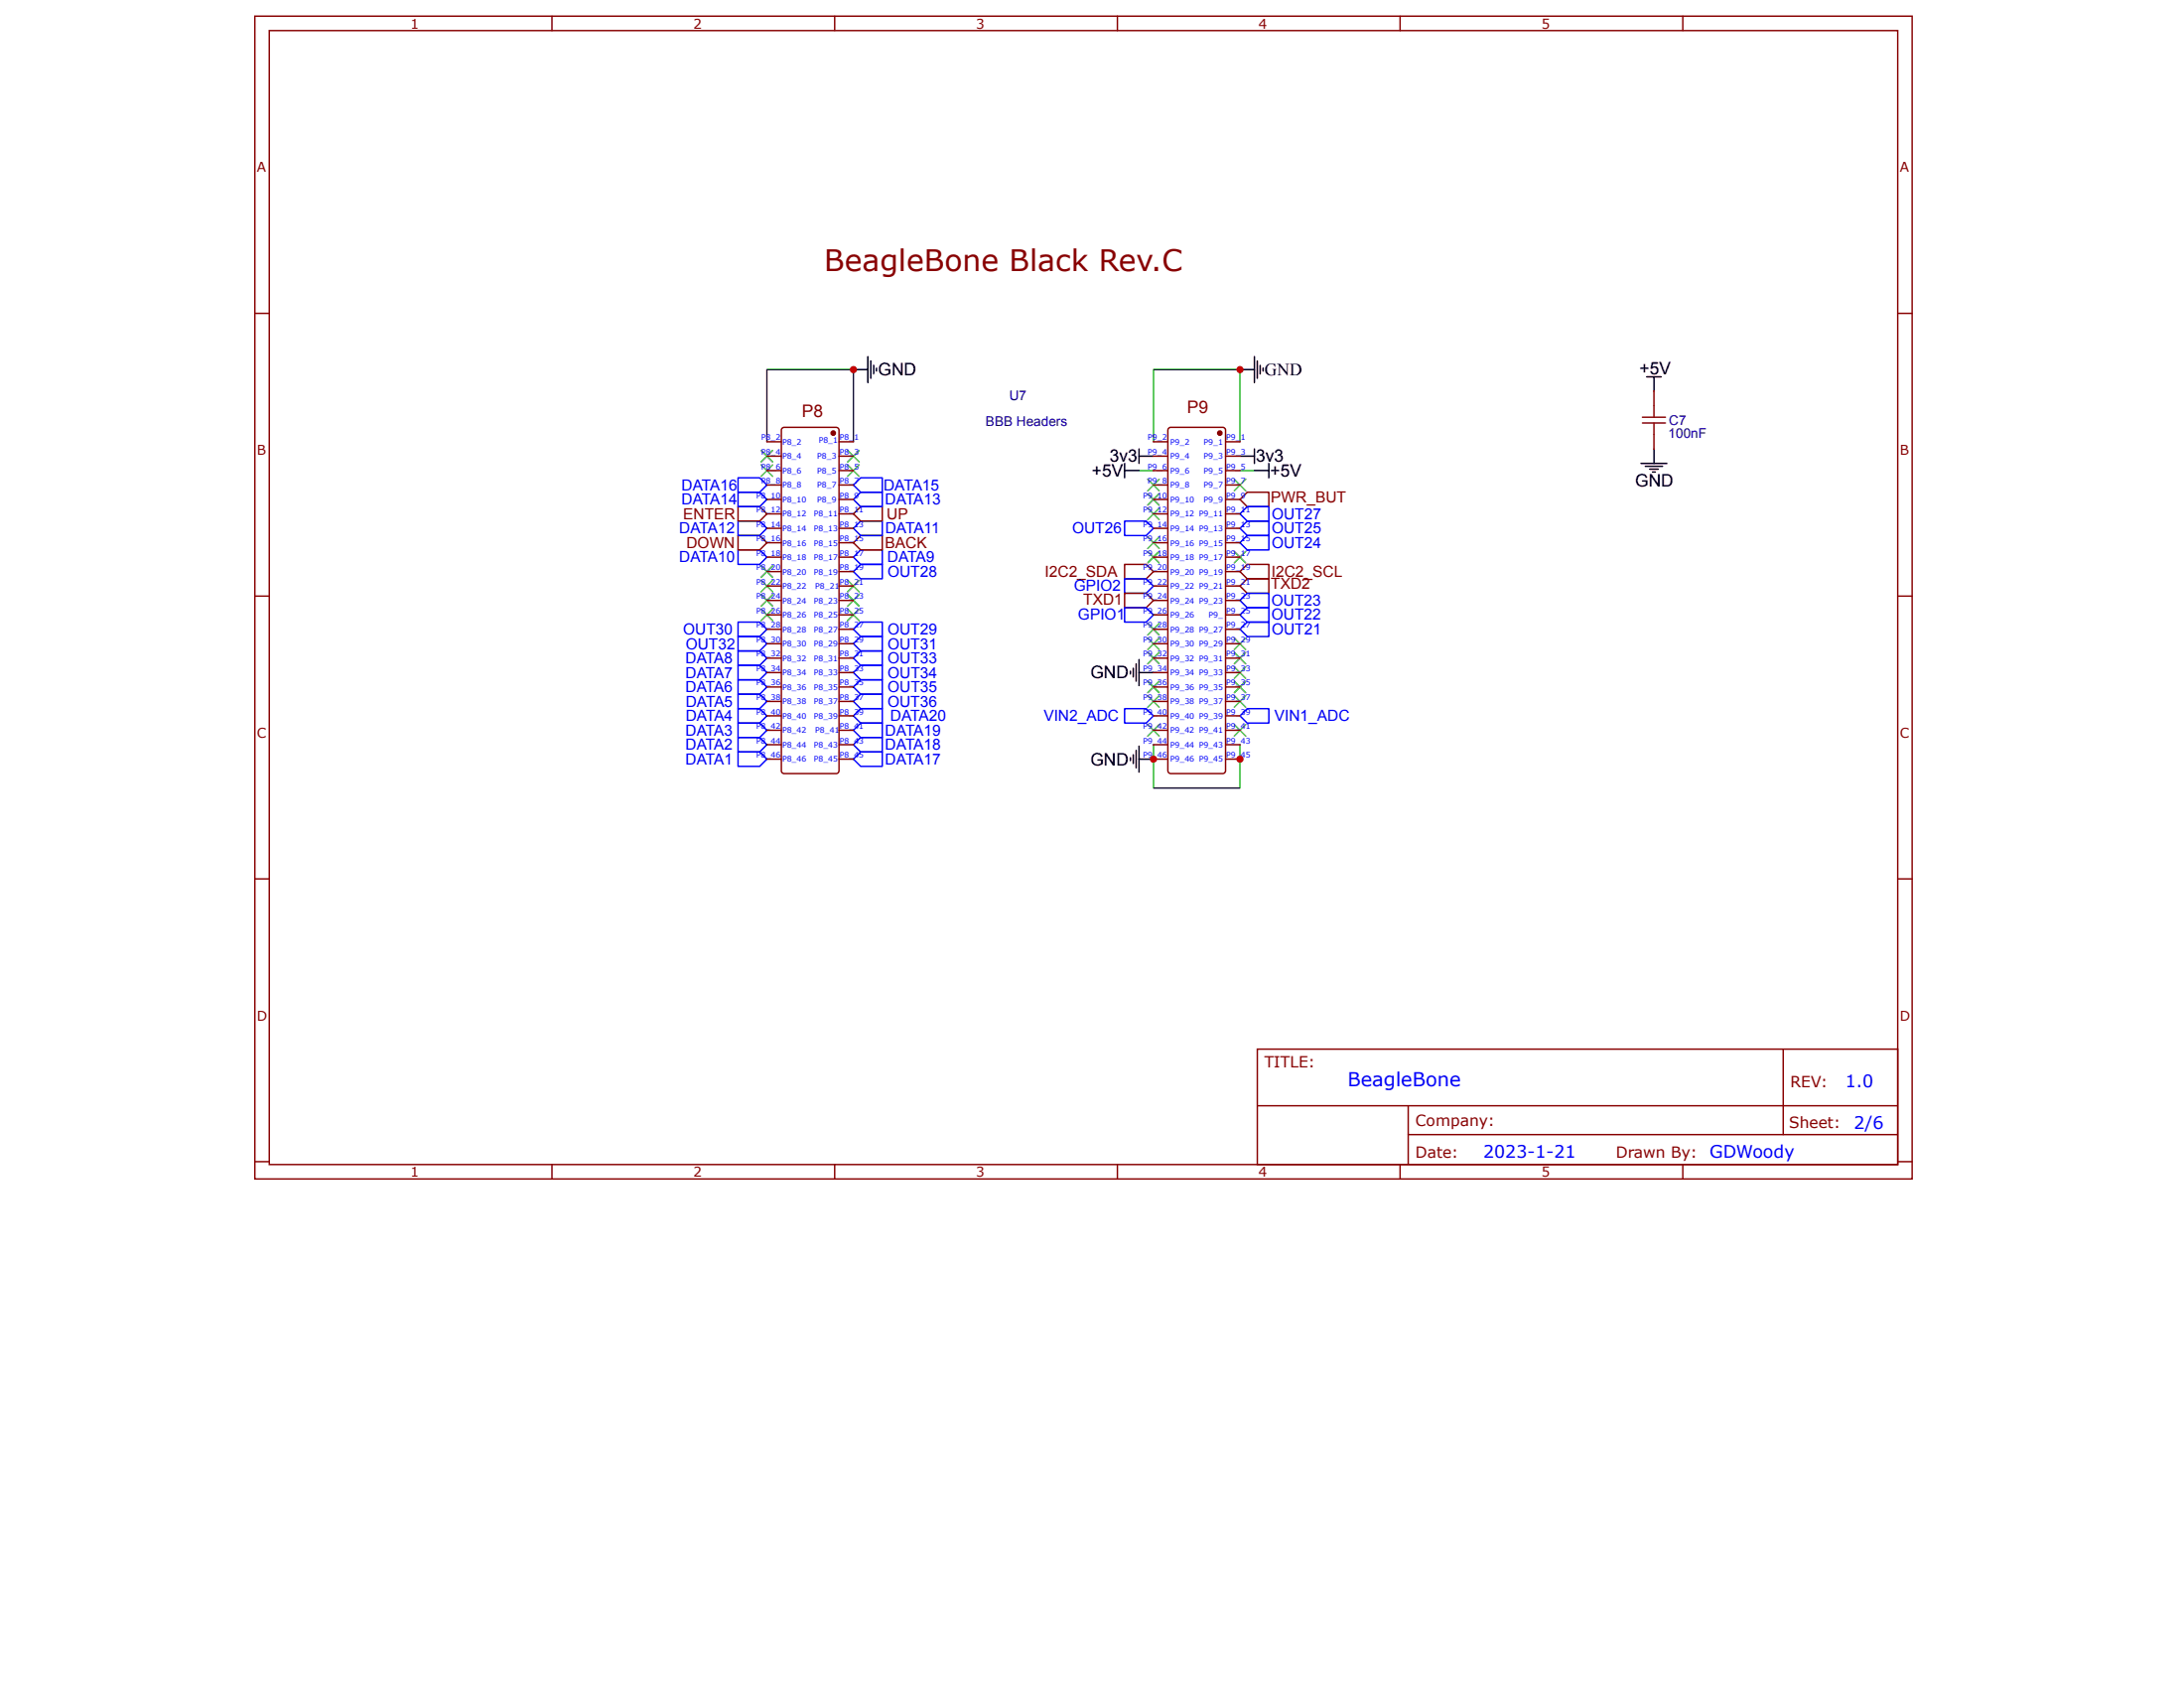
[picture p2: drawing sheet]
<svg xmlns="http://www.w3.org/2000/svg" width="279mm" height="216mm" viewBox="0 0 279 216" stroke-linecap="round" stroke-linejoin="round" font-family="sans-serif">
<g fill="none" stroke="#800" stroke-width=".18">
<path d="M32.6 2.1h212v148.7h-212zM34.4 3.9h208.4v145h-208.4zM70.6 2.1v1.8M106.8 2.1v1.8M142.9 2.1v1.8M179.1 2.1v1.8M215.3 2.1v1.8M32.6 40.1h1.8M100 54.8l.3-.1h6.7h.2l.1 .3v43.6l-.1 .3h-.2h-6.7l-.3-.1v-.2zM242.8 40.1h1.8M32.6 76.2h1.8M94.4 68.5h2.8l.9 .9-.9 .9h-2.8z"/>
<path d="M94.4 64.8h2.8l.9 .9-.9 1h-2.8zM109.2 69.4l.9-.9h2.8v1.8h-2.8zM110.1 64.8h2.8v1.9h-2.8l-.9-1zM143.9 72.2h2.7l1 .9-1 .9h-2.7zM143.9 75.9h2.7l1 .9-1 .9h-2.7zM158.6 73.1l1-.9h2.7v1.8h-2.7zM158.6 75l1-1h2.7v1.9h-2.7zM159.6 63h2.7v1.8h-2.7l-1-.9zM242.8 76.2h1.8M32.6 112.4h1.8M242.8 112.4h1.8M160.8 134.2h82v14.7h-82z"/>
<path d="M228.1 134.2v10.9M32.6 148.6h1.8M70.6 148.9v1.9M106.8 148.9v1.9M142.9 148.9v1.9M160.9 141.4h81.8M179.1 148.9v1.9M180.2 145.1h62.5M180.2 141.4v7.4M215.3 148.9v1.9M242.8 148.6h1.8"/>
</g>
<g fill="none" stroke="#000" stroke-width=".18">
<path d="M109.2 47.3h1.8M111 45.6v3.3M111.4 46.2v2.2M111.8 46.7v1.1M112.1 47.1v.4M143.9 59.3v1.8M145.7 58.3h1.9M145.7 57.4v1.9M158.6 47.3h1.9M158.6 58.3h1.9M160.5 45.6v3.3M160.5 57.4v1.9"/>
<path d="M160.8 46.2v2.2M161.2 46.7v1.1M161.6 47.1v.4M162.3 59.3v1.8M209.9 59.3h3.4M210.5 59.6h2.2M210.7 48.2h1.8M211.6 48.2v1.8M211.6 57.4v1.9M143.9 60.2h1.8M160.5 60.2h1.8M211 60h1.1"/>
<path d="M211.4 60.4h.4M144.6 85.8v.4M144.6 96.9v.4M145 85.5v1.1M145 96.5v1.2M145.3 84.9v2.2M145.3 96v2.2M145.7 84.4v3.3M145.7 95.4v3.4M145.7 86h1.9M145.7 97.1h1.9"/>
</g>
<path d="M98.1 56.5v-9.2h11.1v9.2M147.6 56.5v-9.2h11v9.2M145.7 60.2h1.9M158.6 60.2h1.9M147.6 95.3v5.5h11v-5.5" fill="none" stroke="#080" stroke-width=".18"/>
<g fill="#000">
<path d="M97.4 57.6l1.4 1.5zM97.4 59.1l1.4-1.5z"/>
<path d="M108.4 57.6l1.5 1.5zM108.4 59.1l1.5-1.5z"/>
<path d="M97.4 72.4l1.4 1.4zM97.4 73.8l1.4-1.4z"/>
<path d="M97.4 74.2l1.4 1.5zM97.4 75.7l1.4-1.5z"/>
<path d="M97.4 76.1l1.4 1.4zM97.4 77.5l1.4-1.4z"/>
<path d="M97.4 77.9l1.4 1.5zM97.4 79.4l1.4-1.5z"/>
<path d="M97.4 59.5l1.4 1.4zM98.8 59.5l-1.4 1.4z"/>
<path d="M108.4 77.9l1.5 1.5zM108.4 79.4l1.5-1.5z"/>
<path d="M108.4 76.1l1.5 1.4zM108.4 77.5l1.5-1.4z"/>
<path d="M108.4 74.2l1.5 1.5zM108.4 75.7l1.5-1.5z"/>
<path d="M108.4 59.5l1.5 1.4zM109.9 59.5l-1.5 1.4z"/>
<path d="M146.8 61.3l1.5 1.5zM146.8 62.8l1.5-1.5z"/>
<path d="M146.8 63.1l1.5 1.5zM146.8 64.6l1.5-1.5z"/>
<path d="M146.8 65l1.5 1.5zM146.8 66.5l1.5-1.5z"/>
<path d="M146.8 68.7l1.5 1.5zM146.8 70.2l1.5-1.5z"/>
<path d="M146.8 70.5l1.5 1.5zM146.8 72l1.5-1.5z"/>
<path d="M157.9 61.3l1.5 1.5zM159.4 61.3l-1.5 1.5z"/>
<path d="M157.9 70.5l1.5 1.5zM159.4 70.5l-1.5 1.5z"/>
<path d="M146.8 79.8l1.5 1.4zM146.8 81.2l1.5-1.4z"/>
<path d="M146.8 81.6l1.5 1.5zM146.8 83.1l1.5-1.5z"/>
<path d="M146.8 83.4l1.5 1.5zM146.8 84.9l1.5-1.5z"/>
<path d="M146.8 89l1.5 1.5zM146.8 90.5l1.5-1.5z"/>
<path d="M146.8 87.1l1.5 1.5zM146.8 88.6l1.5-1.5z"/>
<path d="M146.8 92.7l1.5 1.4zM146.8 94.1l1.5-1.4z"/>
<path d="M157.9 81.6l1.5 1.5zM157.9 83.1l1.5-1.5z"/>
<path d="M157.9 83.4l1.5 1.5zM159.4 83.4l-1.5 1.5z"/>
<path d="M157.9 85.3l1.5 1.5zM159.4 85.3l-1.5 1.5z"/>
<path d="M157.9 87.1l1.5 1.5zM159.4 87.1l-1.5 1.5z"/>
<path d="M157.9 89l1.5 1.5zM157.9 90.5l1.5-1.5z"/>
<path d="M157.9 92.7l1.5 1.4zM157.9 94.1l1.5-1.4z"/>
</g>
<g fill="none" stroke="#3c3" stroke-width=".18">
<path d="M97.4 57.6l1.4 1.5M97.4 59.5l1.4 1.4M98.8 57.6l-1.4 1.5M98.8 59.5l-1.4 1.4M108.4 59.5l1.5 1.4M108.4 57.6l1.5 1.5M109.9 59.5l-1.5 1.4M109.9 57.6l-1.5 1.5M97.4 72.4l1.4 1.4M97.4 74.2l1.4 1.5M97.4 76.1l1.4 1.4M97.4 77.9l1.4 1.5"/>
<path d="M98.8 72.4l-1.4 1.4M98.8 74.2l-1.4 1.5M98.8 76.1l-1.4 1.4M98.8 77.9l-1.4 1.5M108.4 77.9l1.5 1.5M108.4 76.1l1.5 1.4M108.4 74.2l1.5 1.5M109.9 77.9l-1.5 1.5M109.9 76.1l-1.5 1.4M109.9 74.2l-1.5 1.5M146.8 61.3l1.5 1.5M146.8 63.1l1.5 1.5"/>
<path d="M146.8 65l1.5 1.5M146.8 68.7l1.5 1.5M146.8 70.5l1.5 1.5M146.8 79.8l1.5 1.4M148.3 61.3l-1.5 1.5M148.3 63.1l-1.5 1.5M148.3 65l-1.5 1.5M148.3 68.7l-1.5 1.5M148.3 70.5l-1.5 1.5M148.3 79.8l-1.5 1.4M157.9 61.3l1.5 1.5M157.9 70.5l1.5 1.5"/>
<path d="M159.4 61.3l-1.5 1.5M159.4 70.5l-1.5 1.5M146.8 81.6l1.5 1.5M146.8 83.4l1.5 1.5M146.8 89l1.5 1.5M146.8 87.1l1.5 1.5M146.8 92.7l1.5 1.4M148.3 81.6l-1.5 1.5M148.3 92.7l-1.5 1.4M148.3 83.4l-1.5 1.5M148.3 89l-1.5 1.5M148.3 87.1l-1.5 1.5"/>
<path d="M157.9 81.6l1.5 1.5M157.9 92.7l1.5 1.4M157.9 83.4l1.5 1.5M157.9 85.3l1.5 1.5M157.9 87.1l1.5 1.5M157.9 89l1.5 1.5M159.4 81.6l-1.5 1.5M159.4 83.4l-1.5 1.5M159.4 85.3l-1.5 1.5M159.4 87.1l-1.5 1.5M159.4 89l-1.5 1.5M159.4 92.7l-1.5 1.4"/>
</g>
<g fill="none" stroke="#00f" stroke-width=".18">
<path d="M94.4 79.6h2.8l.9 .9-.9 .9h-2.8zM94.4 70.3h2.8l.9 1-.9 .9h-2.8zM94.4 66.7h2.8l.9 .9-.9 .9h-2.8zM94.4 63h2.8l.9 .9-.9 .9h-2.8zM94.4 61.1h2.8l.9 .9-.9 1h-2.8zM109.2 73.1l.9-.9h2.8v1.8h-2.8zM109.2 71.3l.9-1h2.8v1.9h-2.8zM109.2 67.6l.9-.9h2.8v1.8h-2.8zM109.2 62l.9-.9h2.8v1.9h-2.8zM110.1 63h2.8v1.8h-2.8l-.9-.9zM143.9 66.7h2.7l1 .9-1 .9h-2.7zM143.9 74h2.7l1 1-1 .9h-2.7z"/>
<path d="M143.9 77.7h2.7l1 .9-1 1h-2.7zM158.6 67.6l1-.9h2.7v1.8h-2.7zM158.6 69.4l1-.9h2.7v1.8h-2.7zM158.6 76.8l1-.9h2.7v1.8h-2.7zM158.6 78.6l1-.9h2.7v1.9h-2.7zM159.6 64.8h2.7v1.9h-2.7l-1-1zM94.4 96.2h2.8l.9 .9-.9 .9h-2.8zM94.4 94.3h2.8l.9 1-.9 .9h-2.8zM94.4 92.5h2.8l.9 .9-.9 .9h-2.8zM94.4 90.6h2.8l.9 1-.9 .9h-2.8zM94.4 88.8h2.8l.9 .9-.9 .9h-2.8zM94.4 86.9h2.8l.9 1-.9 .9h-2.8z"/>
<path d="M94.4 85.1h2.8l.9 .9-.9 .9h-2.8zM94.4 83.3h2.8l.9 .9-.9 .9h-2.8zM94.4 81.4h2.8l.9 .9-.9 1h-2.8zM109.2 97.1l.9-.9h2.8v1.8h-2.8zM109.2 95.3l.9-1h2.8v1.9h-2.8zM109.2 93.4l.9-.9h2.8v1.8h-2.8zM109.2 91.6l.9-1h2.8v1.9h-2.8zM109.2 89.7l.9-.9h2.8v1.8h-2.8zM109.2 87.9l.9-1h2.8v1.9h-2.8zM109.2 86l.9-.9h2.8v1.8h-2.8zM109.2 84.2l.9-.9h2.8v1.8h-2.8zM109.2 82.3l.9-.9h2.8v1.9h-2.8z"/>
<path d="M109.2 80.5l.9-.9h2.8v1.8h-2.8zM143.9 90.6h2.7l1 1-1 .9h-2.7zM158.6 80.5l1-.9h2.7v1.8h-2.7zM158.6 91.6l1-1h2.7v1.9h-2.7z"/>
</g>
<circle cx="106.6" cy="55.4" r=".28" fill="#800"/>
<g fill="none" stroke="#800" stroke-width=".18">
<path d="M98.1 56.5h1.9M98.1 58.3h1.9M107.3 56.5h1.9M107.3 58.3h1.9M147.6 56.5h1.8M147.6 58.3h1.8M156.8 56.5h1.8M156.8 58.3h1.8M98.1 60.2h1.9M98.1 62h1.9M98.1 63.9h1.9M98.1 65.7h1.9"/>
<path d="M98.1 67.6h1.9M98.1 69.4h1.9M98.1 71.3h1.9M98.1 73.1h1.9M98.1 78.6h1.9M98.1 75h1.9M98.1 76.8h1.9M107.3 60.2h1.9M107.3 62h1.9M107.3 63.9h1.9M107.3 65.7h1.9M107.3 67.6h1.9"/>
<path d="M107.3 69.4h1.9M107.3 71.3h1.9M107.3 73.1h1.9M107.3 78.6h1.9M107.3 75h1.9M107.3 76.8h1.9M147.6 60.2h1.8M147.6 62h1.8M147.6 63.9h1.8M147.6 65.7h1.8M147.6 67.6h1.8M147.6 69.4h1.8"/>
<path d="M147.6 71.3h1.8M147.6 73.1h1.8M147.6 78.6h1.8M147.6 75h1.8M147.6 76.8h1.8M156.8 60.2h1.8M156.8 62h1.8M156.8 63.9h1.8M156.8 65.7h1.8M156.8 67.6h1.8M156.8 69.4h1.8M156.8 71.3h1.8"/>
<path d="M156.8 73.1h1.8M156.8 78.6h1.8M156.8 75h1.8M156.8 76.8h1.8M98.1 97.1h1.9M98.1 95.3h1.9M98.1 93.4h1.9M98.1 91.6h1.9M98.1 89.7h1.9M98.1 87.9h1.9M98.1 86h1.9M98.1 84.2h1.9"/>
<path d="M98.1 82.3h1.9M98.1 80.5h1.9M107.3 97.1h1.9M107.3 95.3h1.9M107.3 93.4h1.9M107.3 91.6h1.9M107.3 89.7h1.9M107.3 87.9h1.9M107.3 86h1.9M107.3 84.2h1.9M107.3 82.3h1.9M107.3 80.5h1.9"/>
<path d="M147.6 97.1h1.8M147.6 95.3h1.8M147.6 93.4h1.8M147.6 91.6h1.8M147.6 89.7h1.8M147.6 87.9h1.8M147.6 86h1.8M147.6 84.2h1.8M147.6 82.3h1.8M147.6 80.5h1.8M156.8 97.1h1.8M156.8 95.3h1.8"/>
<path d="M156.8 93.4h1.8M156.8 91.6h1.8M156.8 89.7h1.8M156.8 87.9h1.8M156.8 86h1.8M156.8 84.2h1.8M156.8 82.3h1.8M156.8 80.5h1.8"/>
<circle cx="106.6" cy="55.4" r=".28"/>
</g>
<circle cx="156" cy="55.4" r=".28" fill="#800"/>
<g fill="none" stroke="#800" stroke-width=".18">
<path d="M149.5 54.8l.3-.1h6.6l.3 .1 .1 .2v43.6l-.1 .2-.3 .1h-6.6l-.3-.1-.1-.2z"/>
<circle cx="156" cy="55.4" r=".28"/>
</g>
<g fill="#c00">
<circle cx="147.6" cy="97.1" r=".46"/>
<circle cx="158.6" cy="47.3" r=".46"/>
<circle cx="109.2" cy="47.3" r=".46"/>
<circle cx="158.6" cy="97.1" r=".46"/>
</g>
<path d="M210.1 53.4h3M210.1 54.1h3M211.6 51.9v1.5M211.6 54.1v1.5" fill="none" stroke="#a00000" stroke-width=".18"/>
<path d="M211.6 50v1.9M211.6 55.6v1.8" fill="none" stroke="#800" stroke-width=".18"/>
<text font-size="3.8" fill="#800" x="105.4" y="34.7">BeagleBone Black Rev.C</text>
<text font-size="2.5" fill="#00f" x="172.4" y="138.9">BeagleBone</text>
<g font-size="2.2">
<text x="209.7" y="47.8">+5V</text>
<text x="112.3" y="48">GND</text>
<text x="161.8" y="48">GND</text>
<text x="142" y="59.1">3v3</text>
<text x="160.7" y="59.1">3v3</text>
<text x="139.7" y="61">+5V</text>
<text x="162.5" y="61">+5V</text>
<text x="209.2" y="62.2">GND</text>
<text x="139.5" y="86.8">GND</text>
<text x="139.5" y="97.9">GND</text>
</g>
<g font-size="2.2" fill="#800">
<text x="102.6" y="53.4">P8</text>
<text x="151.9" y="52.8">P9</text>
</g>
<g font-size="2.2" fill="#00f">
<text x="236.1" y="139">1.0</text>
<text x="189.7" y="148.1">2023-1-21</text>
<text x="218.7" y="148.1">GDWoody</text>
<text x="237.2" y="144.4">2/6</text>
</g>
<g font-size="2" fill="#00f">
<text x="87.2" y="64.5">DATA14</text>
<text x="87.2" y="62.7">DATA16</text>
<text x="113" y="62.7">DATA15</text>
<text x="113.2" y="64.5">DATA13</text>
<text x="86.9" y="71.9">DATA10</text>
<text x="86.9" y="68.2">DATA12</text>
<text x="113.2" y="68.2">DATA11</text>
<text x="113.5" y="71.9">DATA9</text>
<text x="137.2" y="68.2">OUT26</text>
<text x="162.7" y="66.4">OUT27</text>
<text x="162.7" y="68.2">OUT25</text>
<text x="162.7" y="70.1">OUT24</text>
<text x="113.5" y="73.8">OUT28</text>
<text x="137.4" y="75.6">GPIO2</text>
<text x="162.7" y="77.5">OUT23</text>
<text x="87.4" y="81.2">OUT30</text>
<text x="87.7" y="83">OUT32</text>
<text x="113.5" y="83">OUT31</text>
<text x="113.5" y="81.2">OUT29</text>
<text x="137.9" y="79.3">GPIO1</text>
<text x="162.7" y="79.3">OUT22</text>
<text x="162.7" y="81.1">OUT21</text>
<text x="87.7" y="88.5">DATA6</text>
<text x="87.7" y="86.7">DATA7</text>
<text x="87.7" y="84.8">DATA8</text>
<text x="113.6" y="88.5">OUT35</text>
<text x="113.6" y="86.7">OUT34</text>
<text x="113.6" y="84.8">OUT33</text>
<text x="87.7" y="95.9">DATA2</text>
<text x="87.7" y="94.1">DATA3</text>
<text x="87.7" y="92.2">DATA4</text>
<text x="87.7" y="90.4">DATA5</text>
<text x="113.2" y="95.9">DATA18</text>
<text x="113.2" y="94.1">DATA19</text>
<text x="113.5" y="90.4">OUT36</text>
<text x="113.9" y="92.2">DATA20</text>
<text x="133.5" y="92.2">VIN2_ADC</text>
<text x="163" y="92.2">VIN1_ADC</text>
<text x="87.7" y="97.8">DATA1</text>
<text x="113.2" y="97.7">DATA17</text>
</g>
<g font-size="2" fill="#800">
<text x="162.6" y="64.3">PWR_BUT</text>
<text x="87.4" y="66.4">ENTER</text>
<text x="87.8" y="70.1">DOWN</text>
<text x="113.2" y="70.1">BACK</text>
<text x="113.5" y="66.4">UP</text>
<text x="133.7" y="73.7">I2C2_SDA</text>
<text x="138.6" y="77.4">TXD1</text>
<text x="162.6" y="75.4">TXD2</text>
<text x="162.7" y="73.7">I2C2_SCL</text>
<text x="161.8" y="136.6">TITLE:</text>
<text x="229.1" y="139">REV:</text>
<text x="181.1" y="148">Date:</text>
<text x="181.1" y="144">Company:</text>
<text x="206.7" y="148.1">Drawn By:</text>
<text x="228.9" y="144.3">Sheet:</text>
</g>
<g font-size="1.7" fill="#800">
<text x="52.5" y="3.6">1</text>
<text x="88.7" y="3.6">2</text>
<text x="124.9" y="3.6">3</text>
<text x="161" y="3.6">4</text>
<text x="197.2" y="3.6">5</text>
<text x="32.9" y="22">A</text>
<text x="243.1" y="22">A</text>
<text x="32.9" y="58.2">B</text>
<text x="243.1" y="58.2">B</text>
<text x="32.9" y="94.3">C</text>
<text x="243.1" y="94.3">C</text>
<text x="32.9" y="130.5">D</text>
<text x="243.1" y="130.5">D</text>
<text x="52.5" y="150.5">1</text>
<text x="88.7" y="150.5">2</text>
<text x="124.9" y="150.5">3</text>
<text x="161" y="150.5">4</text>
<text x="197.2" y="150.5">5</text>
</g>
<g font-size="1.7" fill="#000080">
<text x="129.1" y="51.2">U7</text>
<text x="126.1" y="54.5">BBB Headers</text>
<text x="213.4" y="56">100nF</text>
<text x="213.5" y="54.3">C7</text>
</g>
<g font-size="1" fill="#00f">
<text x="97.4" y="58.2">P8_4</text>
<text x="97.4" y="56.3">P8_2</text>
<text x="100.1" y="58.7">P8_4</text>
<text x="100.1" y="56.9">P8_2</text>
<text x="104.6" y="58.7">P8_3</text>
<text x="104.7" y="56.7">P8_1</text>
<text x="107.4" y="56.3">P8_1</text>
<text x="107.4" y="58.2">P8_3</text>
<text x="146.8" y="56.3">P9_2</text>
<text x="146.8" y="58.2">P9_4</text>
<text x="149.7" y="56.9">P9_2</text>
<text x="149.7" y="58.7">P9_4</text>
<text x="154" y="58.7">P9_3</text>
<text x="154" y="56.9">P9_1</text>
<text x="156.9" y="58.2">P9_3</text>
<text x="156.9" y="56.3">P9_1</text>
<text x="96.8" y="65.5">P8_12</text>
<text x="96.8" y="63.7">P8_10</text>
<text x="97.4" y="61.9">P8_8</text>
<text x="97.4" y="60">P8_6</text>
<text x="100.1" y="64.3">P8_10</text>
<text x="100.1" y="62.4">P8_8</text>
<text x="100.1" y="60.6">P8_6</text>
<text x="104.6" y="60.6">P8_5</text>
<text x="104.6" y="62.4">P8_7</text>
<text x="104.6" y="64.3">P8_9</text>
<text x="107.4" y="60">P8_5</text>
<text x="107.4" y="61.9">P8_7</text>
<text x="107.4" y="63.7">P8_9</text>
<text x="107.4" y="65.5">P8_11</text>
<text x="146.2" y="63.7">P9_10</text>
<text x="146.2" y="65.5">P9_12</text>
<text x="146.8" y="60">P9_6</text>
<text x="146.8" y="61.9">P9_8</text>
<text x="149.7" y="60.6">P9_6</text>
<text x="149.7" y="62.4">P9_8</text>
<text x="149.7" y="64.3">P9_10</text>
<text x="154" y="64.3">P9_9</text>
<text x="154" y="62.4">P9_7</text>
<text x="154" y="60.6">P9_5</text>
<text x="156.9" y="65.5">P9_11</text>
<text x="156.9" y="63.7">P9_9</text>
<text x="156.9" y="61.9">P9_7</text>
<text x="156.9" y="60">P9_5</text>
<text x="96.8" y="71.1">P8_18</text>
<text x="96.8" y="69.2">P8_16</text>
<text x="96.8" y="67.4">P8_14</text>
<text x="100.1" y="71.6">P8_18</text>
<text x="100.1" y="69.8">P8_16</text>
<text x="100.1" y="67.9">P8_14</text>
<text x="100.1" y="66.1">P8_12</text>
<text x="104.1" y="66.1">P8_11</text>
<text x="104.1" y="67.9">P8_13</text>
<text x="104.1" y="69.8">P8_15</text>
<text x="104.1" y="71.6">P8_17</text>
<text x="107.4" y="67.4">P8_13</text>
<text x="107.4" y="69.2">P8_15</text>
<text x="107.4" y="71.1">P8_17</text>
<text x="146.2" y="67.4">P9_14</text>
<text x="146.2" y="69.2">P9_16</text>
<text x="146.2" y="71.1">P9_18</text>
<text x="149.7" y="66.1">P9_12 P9_11</text>
<text x="149.7" y="67.9">P9_14 P9_13</text>
<text x="149.7" y="69.8">P9_16 P9_15</text>
<text x="149.7" y="71.6">P9_18 P9_17</text>
<text x="156.9" y="71.1">P9_17</text>
<text x="156.9" y="69.2">P9_15</text>
<text x="156.9" y="67.4">P9_13</text>
<text x="96.8" y="76.6">P8_24</text>
<text x="96.8" y="74.8">P8_22</text>
<text x="96.8" y="72.9">P8_20</text>
<text x="100.1" y="77.2">P8_24</text>
<text x="100.1" y="75.3">P8_22</text>
<text x="100.1" y="73.5">P8_20</text>
<text x="104.1" y="73.5">P8_19</text>
<text x="104.1" y="77.2">P8_23</text>
<text x="104.3" y="75.3">P8_21</text>
<text x="107.4" y="72.9">P8_19</text>
<text x="107.4" y="74.8">P8_21</text>
<text x="107.4" y="76.6">P8_23</text>
<text x="146.2" y="72.9">P9_20</text>
<text x="146.2" y="74.8">P9_22</text>
<text x="146.2" y="76.6">P9_24</text>
<text x="149.7" y="73.5">P9_20 P9_19</text>
<text x="149.7" y="75.3">P9_22 P9_21</text>
<text x="149.7" y="77.2">P9_24 P9_23</text>
<text x="156.9" y="76.6">P9_23</text>
<text x="156.9" y="74.8">P9_21</text>
<text x="156.9" y="72.9">P9_19</text>
<text x="96.8" y="84">P8_32</text>
<text x="96.8" y="82.2">P8_30</text>
<text x="96.8" y="80.3">P8_28</text>
<text x="96.8" y="78.5">P8_26</text>
<text x="100.1" y="82.7">P8_30</text>
<text x="100.1" y="80.9">P8_28</text>
<text x="100.1" y="79">P8_26</text>
<text x="104.1" y="79">P8_25</text>
<text x="104.1" y="80.9">P8_27</text>
<text x="104.1" y="82.7">P8_29</text>
<text x="107.4" y="78.5">P8_25</text>
<text x="107.4" y="80.3">P8_27</text>
<text x="107.4" y="82.2">P8_29</text>
<text x="107.4" y="84">P8_31</text>
<text x="146.2" y="78.5">P9_26</text>
<text x="146.2" y="80.3">P9_28</text>
<text x="146.2" y="82.2">P9_30</text>
<text x="146.2" y="84">P9_32</text>
<text x="149.7" y="79">P9_26</text>
<text x="149.7" y="80.9">P9_28 P9_27</text>
<text x="149.7" y="82.7">P9_30 P9_29</text>
<text x="154.6" y="79">P9_</text>
<text x="156.9" y="84">P9_31</text>
<text x="156.9" y="82.2">P9_29</text>
<text x="156.9" y="80.3">P9_27</text>
<text x="156.9" y="78.5">P9_25</text>
<text x="96.8" y="89.5">P8_38</text>
<text x="96.8" y="87.7">P8_36</text>
<text x="96.8" y="85.8">P8_34</text>
<text x="100.1" y="88.2">P8_36</text>
<text x="100.1" y="86.4">P8_34</text>
<text x="100.1" y="84.5">P8_32</text>
<text x="104.1" y="84.5">P8_31</text>
<text x="104.1" y="86.4">P8_33</text>
<text x="104.1" y="88.2">P8_35</text>
<text x="107.4" y="85.8">P8_33</text>
<text x="107.4" y="87.7">P8_35</text>
<text x="107.4" y="89.5">P8_37</text>
<text x="146.2" y="85.8">P9_34</text>
<text x="146.2" y="87.7">P9_36</text>
<text x="146.2" y="89.5">P9_38</text>
<text x="149.7" y="84.5">P9_32 P9_31</text>
<text x="149.7" y="86.4">P9_34 P9_33</text>
<text x="149.7" y="88.2">P9_36 P9_35</text>
<text x="156.9" y="89.5">P9_37</text>
<text x="156.9" y="87.7">P9_35</text>
<text x="156.9" y="85.8">P9_33</text>
<text x="96.8" y="95.1">P8_44</text>
<text x="96.8" y="93.2">P8_42</text>
<text x="96.8" y="91.4">P8_40</text>
<text x="100.1" y="95.6">P8_44</text>
<text x="100.1" y="93.8">P8_42</text>
<text x="100.1" y="91.9">P8_40</text>
<text x="100.1" y="90.1">P8_38</text>
<text x="104.1" y="90.1">P8_37</text>
<text x="104.1" y="91.9">P8_39</text>
<text x="104.1" y="95.6">P8_43</text>
<text x="104.3" y="93.8">P8_41</text>
<text x="107.4" y="91.4">P8_39</text>
<text x="107.4" y="93.2">P8_41</text>
<text x="107.4" y="95.1">P8_43</text>
<text x="146.2" y="91.4">P9_40</text>
<text x="146.2" y="93.2">P9_42</text>
<text x="146.2" y="95.1">P9_44</text>
<text x="149.7" y="90.1">P9_38 P9_37</text>
<text x="149.7" y="91.9">P9_40 P9_39</text>
<text x="149.7" y="93.8">P9_42 P9_41</text>
<text x="149.7" y="95.6">P9_44 P9_43</text>
<text x="156.9" y="95.1">P9_43</text>
<text x="156.9" y="93.2">P9_41</text>
<text x="156.9" y="91.4">P9_39</text>
<text x="96.8" y="96.9">P8_46</text>
<text x="100.1" y="97.5">P8_46</text>
<text x="104.1" y="97.5">P8_45</text>
<text x="107.4" y="96.9">P8_45</text>
<text x="146.2" y="96.9">P9_46</text>
<text x="149.7" y="97.5">P9_46 P9_45</text>
<text x="156.9" y="96.9">P9_45</text>
</g>
</svg>
